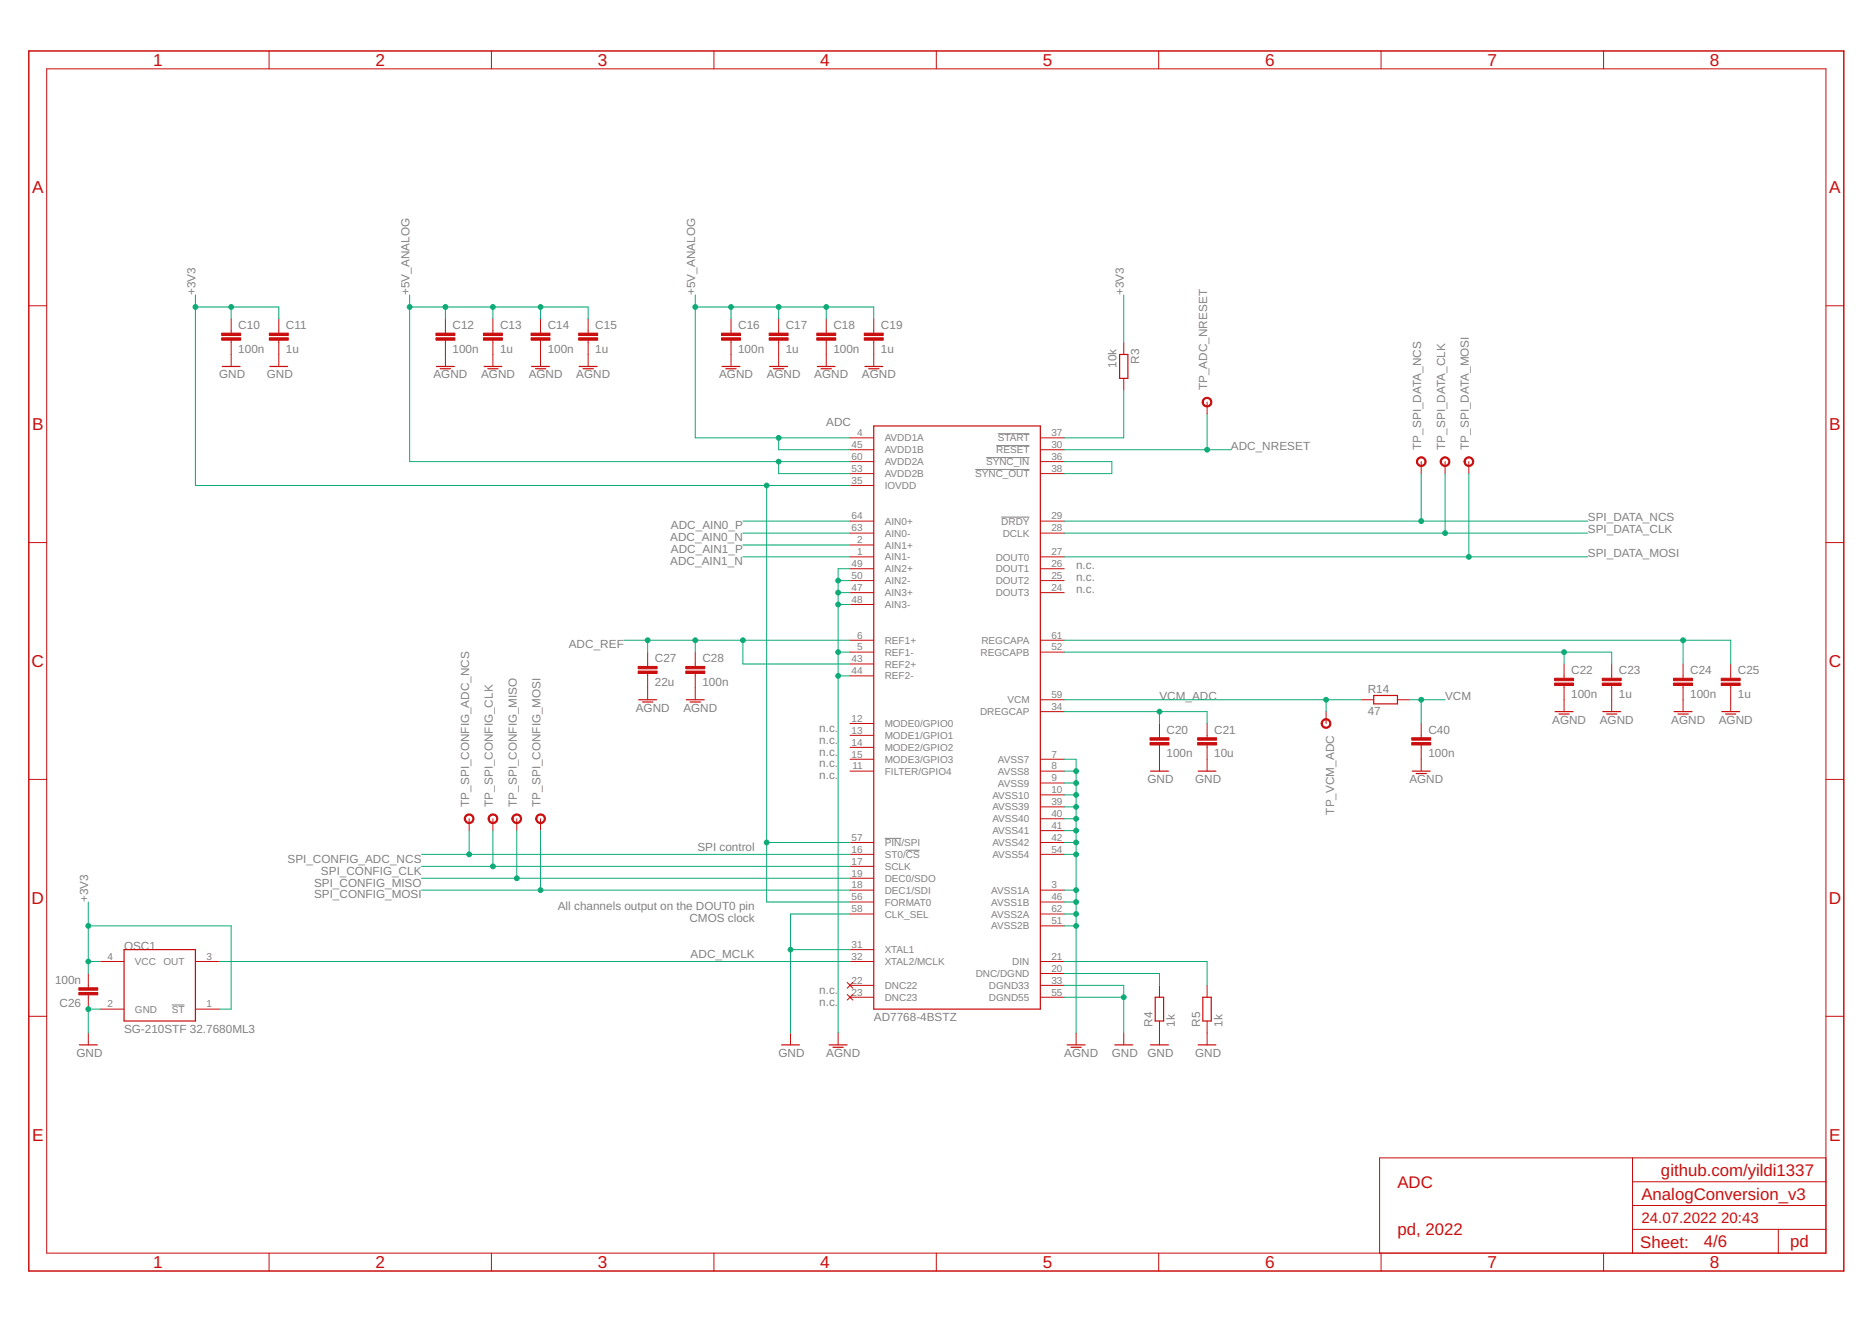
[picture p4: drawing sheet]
<svg xmlns="http://www.w3.org/2000/svg" width="297mm" height="210mm" viewBox="0 0 297 210" stroke-linecap="round" stroke-linejoin="round" font-family="sans-serif">
<path d="M154.7 74.5h8.6M156.5 72.6h6.8M158.1 70.7h5.2M158.3 68.8h5M158.9 82h4.4M140.4 133h2.6M143.7 134.9h2.2M27.3 159.4h2" fill="none" stroke="#808080" stroke-width=".16"/>
<g fill="none" stroke="#c90d0c" stroke-width=".16">
<path d="M7.4 10.9h282.3v187.9h-282.3zM42.7 8.1v2.8M78 8.1v2.8M113.3 8.1v2.8M148.6 8.1v2.8M183.9 8.1v2.8M219.1 8.1v2.8M254.4 8.1v2.8M4.6 48.5h2.8M36.7 50.6v2.3M36.7 54v4.1M44.2 50.6v2.3"/>
<path d="M44.2 54v4.1M70.7 50.6v2.3M70.7 54v4.1M78.2 50.6v2.3M78.2 54v4.1M85.8 50.6v2.3M85.8 54v4.1M93.3 50.6v2.3M93.3 54v4.1M116 50.6v2.3M116 54v4.1M123.5 50.6v2.3"/>
<path d="M123.5 54v4.1M131.1 50.6v2.3M131.1 54v4.1M138.6 50.6v2.3M138.6 54v4.1M178.3 54.4v1.8M289.7 48.5h2.9M134.9 69.5h3.7M134.9 71.4h3.7M134.9 73.2h3.7M134.9 75.1h3.7M134.9 77h3.7"/>
<path d="M165.1 69.5h3.8M165.1 71.4h3.8M165.1 73.2h3.8M165.1 75.1h3.8M178.3 60v1.9M191.5 63.8v1.9M225.5 73.2v1.9M229.3 73.2v1.9M233.1 73.2v1.9M4.6 86.1h2.8M134.9 82.7h3.7M134.9 84.6h3.7"/>
<path d="M134.9 86.5h3.7M134.9 88.3h3.7M134.9 90.2h3.7M134.9 92.1h3.7M134.9 94h3.7M134.9 95.9h3.7M165.1 82.7h3.8M165.1 84.6h3.8M165.1 88.3h3.8M165.1 90.2h3.8M165.1 92.1h3.8M165.1 94h3.8"/>
<path d="M289.7 86.1h2.9M102.8 103.5v2.2M102.8 106.8v4.2M110.3 103.5v2.2M110.3 106.8v4.2M134.9 101.6h3.7M134.9 103.5h3.7M134.9 114.8h3.7M134.9 116.7h3.7M134.9 118.6h3.7M134.9 105.3h3.7M134.9 107.2h3.7"/>
<path d="M165.1 101.6h3.8M165.1 103.5h3.8M165.1 112.9h3.8M165.1 111h3.8M184 114.8v2.3M184 118.2v4.1M191.5 114.8v2.3M191.5 118.2v4.1M210.4 112.9v1.9M216.1 111h1.9M221.7 111h1.9M225.5 114.8v2.3"/>
<path d="M225.5 118.2v4.1M248.2 105.3v2.3M248.2 108.8v4.1M255.7 105.3v2.3M255.7 108.8v4.1M267.1 105.3v2.3M267.1 108.8v4.1M274.6 105.3v2.3M274.6 108.8v4.1M4.6 123.7h2.8M74.4 129.9v1.9M78.2 129.9v1.9"/>
<path d="M82 129.9v1.9M85.8 129.9v1.9M134.9 120.5h3.7M134.9 135.6h3.7M134.9 137.5h3.7M134.9 139.3h3.7M134.9 133.7h3.7M134.9 122.3h3.7M165.1 120.5h3.8M165.1 135.6h3.8M165.1 133.7h3.8M165.1 122.3h3.8"/>
<path d="M165.1 124.2h3.8M165.1 126.1h3.8M165.1 128h3.8M165.1 129.9h3.8M165.1 131.8h3.8M289.7 123.7h2.9M14 154.5v2.2M14 157.8v2.3M15.9 152.5h3.8M31 152.5h3.8M134.4 155.9l.9 .9M134.4 157.8l.9 .9"/>
<path d="M134.9 152.5h3.7M134.9 141.2h3.7M134.9 145h3.7M134.9 150.7h3.7M134.9 143.1h3.7M134.9 156.3h3.7M134.9 158.2h3.7M135.3 155.9l-.9 .9M135.3 157.8l-.9 .9M165.1 152.5h3.8M165.1 141.2h3.8M165.1 145h3.8"/>
<path d="M165.1 143.1h3.8M165.1 146.9h3.8M165.1 156.3h3.8M165.1 154.5h3.8M165.1 158.2h3.8M184 156.3v1.9M191.5 156.3v1.9M4.6 161.2h2.8M14 163.9v1.9M15.9 160.1h3.8M31 160.1h3.8M125.4 163.9v1.9"/>
<path d="M133 163.9v1.9M170.8 163.9v1.9M178.3 163.9v1.9M184 162v3.8M191.5 162v3.8M289.7 161.2h2.9M42.7 198.8v2.9M78 198.8v2.9M113.3 198.8v2.9M148.6 198.8v2.9M183.9 198.8v2.9M219.1 198.8v2.9"/>
<path d="M254.4 198.8v2.9M259 195.1h30.7M259 183.7v15.1M259 191.3h30.7M259 187.5h30.7M282.2 195.1v3.7M289.7 183.7h-70.8v15.1"/>
</g>
<path d="M4.6 8.1h288v193.6h-288z" fill="none" stroke="#c90d0c" stroke-width=".23"/>
<g fill="none" stroke="#c90d0c" stroke-width=".19">
<path d="M35.3 58.1h2.8M42.8 58.1h2.8M69.3 58.1h2.8M69.8 58.5h1.7M76.8 58.1h2.8M77.4 58.5h1.6M84.3 58.1h2.9M85 58.5h1.6M91.9 58.1h2.8M92.5 58.5h1.6M114.6 58.1h2.8M115.2 58.5h1.6"/>
<path d="M122.1 58.1h2.9M122.7 58.5h1.7M129.7 58.1h2.8M130.3 58.5h1.6M137.2 58.1h2.9M137.8 58.5h1.7M177.7 56.2h1.3v3.8h-1.3zM138.6 67.6h26.5v92.5h-26.5zM101.3 111h2.9M102 111.4h1.6M108.9 111h2.8M109.5 111.4h1.6"/>
<path d="M218 110.3h3.7v1.4h-3.7zM246.8 112.9h2.8M247.4 113.3h1.6M254.3 112.9h2.9M254.9 113.3h1.6M265.6 112.9h2.9M266.3 113.3h1.6M273.2 112.9h2.8M273.8 113.3h1.6M182.6 122.3h2.8M190.1 122.3h2.8M224.1 122.3h2.8"/>
<path d="M224.7 122.7h1.6M19.7 150.7h11.3v11.3h-11.3zM183.3 158.2h1.3v3.8h-1.3zM190.9 158.2h1.3v3.8h-1.3zM12.6 165.8h2.8M124 165.8h2.9M131.6 165.8h2.8M132.2 166.2h1.6M169.3 165.8h2.9M169.9 166.2h1.7M176.9 165.8h2.8M182.6 165.8h2.8"/>
<path d="M190.1 165.8h2.8"/>
</g>
<g fill="#c90d0c" stroke="#c90d0c" stroke-width=".16">
<path d="M12.5 156.7h3v.4h-3z"/>
<path d="M12.5 157.5h3v.3h-3z"/>
<path d="M35.2 53.6h3v.4h-3z"/>
<path d="M35.2 52.9h3v.3h-3z"/>
<path d="M42.7 53.6h3v.4h-3z"/>
<path d="M42.7 52.9h3v.3h-3z"/>
<path d="M114.5 53.6h3v.4h-3z"/>
<path d="M114.5 52.9h3v.3h-3z"/>
<path d="M122 53.6h3.1v.4h-3.1z"/>
<path d="M122 52.9h3.1v.3h-3.1z"/>
<path d="M129.6 53.6h3v.4h-3z"/>
<path d="M129.6 52.9h3v.3h-3z"/>
<path d="M137.1 53.6h3v.4h-3z"/>
<path d="M137.1 52.9h3v.3h-3z"/>
<path d="M69.2 53.6h3v.4h-3z"/>
<path d="M69.2 52.9h3v.3h-3z"/>
<path d="M76.7 53.6h3v.4h-3z"/>
<path d="M76.7 52.9h3v.3h-3z"/>
<path d="M84.3 53.6h3v.4h-3z"/>
<path d="M84.3 52.9h3v.3h-3z"/>
<path d="M91.8 53.6h3v.4h-3z"/>
<path d="M91.8 52.9h3v.3h-3z"/>
<path d="M182.5 117.8h3v.4h-3z"/>
<path d="M182.5 117.1h3v.3h-3z"/>
<path d="M190 117.8h3v.4h-3z"/>
<path d="M190 117.1h3v.3h-3z"/>
<path d="M246.7 108.4h3v.4h-3z"/>
<path d="M246.7 107.6h3v.4h-3z"/>
<path d="M254.2 108.4h3v.4h-3z"/>
<path d="M254.2 107.6h3v.4h-3z"/>
<path d="M265.6 108.4h3v.4h-3z"/>
<path d="M265.6 107.6h3v.4h-3z"/>
<path d="M273.1 108.4h3v.4h-3z"/>
<path d="M273.1 107.6h3v.4h-3z"/>
<path d="M101.3 106.5h3v.3h-3z"/>
<path d="M101.3 105.7h3v.4h-3z"/>
<path d="M108.8 106.5h3v.3h-3z"/>
<path d="M108.8 105.7h3v.4h-3z"/>
<path d="M224 117.8h3v.4h-3z"/>
<path d="M224 117.1h3v.3h-3z"/>
</g>
<g fill="#c90d0c" stroke="#c90d0c" stroke-width=".16">
<path d="M224.9 72.7a.78 .78 0 0 1 1.3 .1 .78 .78 0 0 1-.4 1.2 .78 .78 0 0 1-1.1-.8h.2a.59 .59 0 0 1 .9-.4 .59 .59 0 0 1 .1 .9 .59 .59 0 0 1-.9-.3l-.1-.2h-.2z" fill-rule="evenodd"/>
<path d="M228.7 72.7a.77 .77 0 0 1 1.2 .1 .77 .77 0 0 1-.4 1.2 .77 .77 0 0 1-1-.8h.2a.59 .59 0 0 1 .8-.5 .59 .59 0 0 1 .2 .9 .59 .59 0 0 1-1-.2v-.2h-.2z" fill-rule="evenodd"/>
<path d="M232.5 72.7a.78 .78 0 0 1 1.2 .1 .78 .78 0 0 1-.4 1.2 .78 .78 0 0 1-1-.8h.2a.59 .59 0 0 1 .9-.4 .59 .59 0 0 1 .1 .9 .59 .59 0 0 1-1-.3v-.2h-.2z" fill-rule="evenodd"/>
<path d="M73.9 129.4a.77 .77 0 0 1 1.2 .1 .77 .77 0 0 1-.5 1.1 .77 .77 0 0 1-.9-.7h.2a.59 .59 0 0 1 .7-.6 .59 .59 0 0 1 .3 1 .59 .59 0 0 1-1-.2v-.2h-.2z" fill-rule="evenodd"/>
<path d="M77.6 129.4a.78 .78 0 0 1 1.3 0 .78 .78 0 0 1-.4 1.2 .78 .78 0 0 1-1.1-.7h.2a.6 .6 0 0 1 .9-.5 .6 .6 0 0 1 .1 1 .6 .6 0 0 1-.9-.3l-.1-.2h-.2z" fill-rule="evenodd"/>
<path d="M81.4 129.4a.77 .77 0 0 1 1.2 .1 .77 .77 0 0 1-.4 1.1 .77 .77 0 0 1-1-.7h.2a.59 .59 0 0 1 .8-.6 .59 .59 0 0 1 .2 1 .59 .59 0 0 1-1-.2v-.2h-.2z" fill-rule="evenodd"/>
<path d="M85.2 129.4a.78 .78 0 0 1 1.2 0 .78 .78 0 0 1-.4 1.2 .78 .78 0 0 1-1-.7h.2a.59 .59 0 0 1 .8-.5 .59 .59 0 0 1 .2 1 .59 .59 0 0 1-1-.3v-.2h-.2z" fill-rule="evenodd"/>
<path d="M190.9 63.3a.78 .78 0 0 1 1.3 .1 .78 .78 0 0 1-.4 1.1 .78 .78 0 0 1-1-.7h.1a.6 .6 0 0 1 .9-.5 .6 .6 0 0 1 .1 1 .6 .6 0 0 1-.9-.3l-.1-.2h-.1z" fill-rule="evenodd"/>
<path d="M209.8 114.3a.77 .77 0 0 1 1.3 .1 .77 .77 0 0 1-.5 1.2 .77 .77 0 0 1-1-.8h.2a.59 .59 0 0 1 .8-.6 .59 .59 0 0 1 .2 1 .59 .59 0 0 1-.9-.2l-.1-.2h-.2z" fill-rule="evenodd"/>
</g>
<g fill="none" stroke="#0dab76" stroke-width=".16">
<path d="M31 46.8v30.2h103.9M31 48.7h13.2v1.9M36.7 48.7v1.9M65 48.7h28.3v1.9M65 46.8v26.4h69.9M70.7 48.7v1.9M78.2 48.7v1.9M85.8 48.7v1.9M110.3 48.7h28.3v1.9M110.3 46.8v22.7h24.6M116 48.7v1.9M123.5 48.7v1.9"/>
<path d="M131.1 48.7v1.9M178.3 46.8v7.6M121.6 77v66.1h13.3M123.5 69.5v1.9h11.4M123.5 73.2v1.9h11.4M168.9 71.4h26.4M168.9 73.2h7.5v1.9h-7.5M178.3 61.9v7.6h-9.4M191.5 65.7v5.7M225.5 75.1v7.6M229.3 75.1v9.5M233.1 75.1v13.2"/>
<path d="M117.9 82.7h17M117.9 84.6h17M117.9 86.5h17M117.9 88.3h17M133 95.9h1.9M133 94h1.9M133 92.1h1.9M134.9 90.2h-1.9v73.7M168.9 82.7h83M168.9 84.6h83M168.9 88.3h83M99 101.6h35.9"/>
<path d="M102.8 101.6v1.9M110.3 101.6v1.9M117.9 101.6v3.7h17M133 103.5h1.9M133 107.2h1.9M168.9 112.9h22.6v1.9M168.9 103.5h86.8v1.8M168.9 101.6h105.7v3.7M168.9 111h47.2M184 112.9v1.9M210.4 111v1.9M223.6 111h5.7"/>
<path d="M225.5 111v3.8M248.2 103.5v1.8M267.1 101.6v3.7M66.9 135.6h68M66.9 137.5h68M66.9 139.3h68M74.4 131.8v3.8M78.2 131.8v5.7M82 131.8v7.5M85.8 131.8v9.4M121.6 133.7h13.3M168.9 133.7h1.9"/>
<path d="M168.9 135.6h1.9M168.9 120.5h1.9v43.4M168.9 131.8h1.9M168.9 129.9h1.9M168.9 128h1.9M168.9 126.1h1.9M168.9 124.2h1.9M168.9 122.3h1.9M14 152.5h1.9M14 146.9h22.7v13.2h-1.9M14 143.1v11.4M34.8 152.5h100.1"/>
<path d="M66.9 141.2h68M125.4 150.7h9.5M134.9 145h-9.5v18.9M168.9 152.5h22.6v3.8M168.9 145h1.9M168.9 156.3h9.4v7.6M168.9 158.2h9.4M168.9 146.9h1.9M168.9 143.1h1.9M168.9 154.5h15.1v1.8M168.9 141.2h1.9M15.9 160.1h-1.9v3.8"/>
</g>
<g fill="#0dab76" stroke="#0dab76" stroke-width=".16">
<circle cx="14" cy="160.1" r=".38"/>
<circle cx="125.4" cy="150.7" r=".38"/>
<circle cx="178.3" cy="158.2" r=".38"/>
<circle cx="14" cy="146.9" r=".38"/>
<circle cx="14" cy="152.5" r=".38"/>
<circle cx="121.6" cy="77" r=".38"/>
<circle cx="121.6" cy="133.7" r=".38"/>
<circle cx="31" cy="48.7" r=".38"/>
<circle cx="36.7" cy="48.7" r=".38"/>
<circle cx="229.3" cy="84.6" r=".38"/>
<circle cx="233.1" cy="88.3" r=".38"/>
<circle cx="225.5" cy="82.7" r=".38"/>
<circle cx="123.5" cy="69.5" r=".38"/>
<circle cx="110.3" cy="48.7" r=".38"/>
<circle cx="116" cy="48.7" r=".38"/>
<circle cx="123.5" cy="48.7" r=".38"/>
<circle cx="131.1" cy="48.7" r=".38"/>
<circle cx="123.5" cy="73.2" r=".38"/>
<circle cx="65" cy="48.7" r=".38"/>
<circle cx="85.8" cy="48.7" r=".38"/>
<circle cx="78.2" cy="48.7" r=".38"/>
<circle cx="70.7" cy="48.7" r=".38"/>
<circle cx="74.4" cy="135.6" r=".38"/>
<circle cx="78.2" cy="137.5" r=".38"/>
<circle cx="82" cy="139.3" r=".38"/>
<circle cx="85.8" cy="141.2" r=".38"/>
<circle cx="191.5" cy="71.4" r=".38"/>
<circle cx="184" cy="112.9" r=".38"/>
<circle cx="248.2" cy="103.5" r=".38"/>
<circle cx="267.1" cy="101.6" r=".38"/>
<circle cx="117.9" cy="101.6" r=".38"/>
<circle cx="102.8" cy="101.6" r=".38"/>
<circle cx="110.3" cy="101.6" r=".38"/>
<circle cx="210.4" cy="111" r=".38"/>
<circle cx="225.5" cy="111" r=".38"/>
<circle cx="170.8" cy="141.2" r=".38"/>
<circle cx="170.8" cy="135.6" r=".38"/>
<circle cx="170.8" cy="133.7" r=".38"/>
<circle cx="170.8" cy="131.8" r=".38"/>
<circle cx="170.8" cy="129.9" r=".38"/>
<circle cx="170.8" cy="128" r=".38"/>
<circle cx="170.8" cy="126.1" r=".38"/>
<circle cx="170.8" cy="124.2" r=".38"/>
<circle cx="170.8" cy="122.3" r=".38"/>
<circle cx="170.8" cy="143.1" r=".38"/>
<circle cx="170.8" cy="146.9" r=".38"/>
<circle cx="170.8" cy="145" r=".38"/>
<circle cx="133" cy="107.2" r=".38"/>
<circle cx="133" cy="103.5" r=".38"/>
<circle cx="133" cy="95.9" r=".38"/>
<circle cx="133" cy="94" r=".38"/>
<circle cx="133" cy="92.1" r=".38"/>
</g>
<g font-size="2.7" fill="#c90d0c">
<text x="24.3" y="10.5">1</text>
<text x="59.6" y="10.5">2</text>
<text x="94.9" y="10.5">3</text>
<text x="130.2" y="10.5">4</text>
<text x="165.4" y="10.5">5</text>
<text x="200.7" y="10.5">6</text>
<text x="236" y="10.5">7</text>
<text x="271.3" y="10.5">8</text>
<text x="5.1" y="30.7">A</text>
<text x="290.2" y="30.7">A</text>
<text x="5.1" y="68.3">B</text>
<text x="290.2" y="68.3">B</text>
<text x="5" y="105.8">C</text>
<text x="290.2" y="105.8">C</text>
<text x="5" y="143.4">D</text>
<text x="290.2" y="143.4">D</text>
<text x="5.1" y="181">E</text>
<text x="290.2" y="181">E</text>
<text x="221.7" y="188.4">ADC</text>
<text x="260.5" y="190.3">AnalogConversion_v3</text>
<text x="263.6" y="186.5">github.com/yildi1337</text>
<text x="221.7" y="196">pd, 2022</text>
<text x="260.3" y="198">Sheet:</text>
<text x="270.4" y="197.9">4/6</text>
<text x="284.1" y="197.9">pd</text>
<text x="24.3" y="201.2">1</text>
<text x="59.6" y="201.2">2</text>
<text x="94.9" y="201.2">3</text>
<text x="130.2" y="201.2">4</text>
<text x="165.4" y="201.2">5</text>
<text x="200.7" y="201.2">6</text>
<text x="236" y="201.2">7</text>
<text x="271.3" y="201.2">8</text>
</g>
<g font-size="2.4" fill="#c90d0c">
<text x="260.5" y="194.1">24.07.2022</text>
<text x="273.1" y="194.1">20:43</text>
</g>
<g font-size="1.9" fill="#808080">
<text x="31" y="46.8" transform="rotate(-90 31 46.8)">+3V3</text>
<text x="65" y="46.8" transform="rotate(-90 65 46.8)">+5V_ANALOG</text>
<text x="110.3" y="46.8" transform="rotate(-90 110.3 46.8)">+5V_ANALOG</text>
<text x="178.3" y="46.8" transform="rotate(-90 178.3 46.8)">+3V3</text>
<text x="37.8" y="52.2">C10</text>
<text x="45.4" y="52.2">C11</text>
<text x="71.8" y="52.2">C12</text>
<text x="79.4" y="52.2">C13</text>
<text x="86.9" y="52.2">C14</text>
<text x="94.5" y="52.2">C15</text>
<text x="117.1" y="52.2">C16</text>
<text x="124.7" y="52.2">C17</text>
<text x="132.2" y="52.2">C18</text>
<text x="139.8" y="52.2">C19</text>
<text x="37.8" y="56">100n</text>
<text x="45.4" y="56">1u</text>
<text x="71.8" y="56">100n</text>
<text x="79.4" y="56">1u</text>
<text x="86.9" y="56">100n</text>
<text x="94.5" y="56">1u</text>
<text x="117.1" y="56">100n</text>
<text x="124.7" y="56">1u</text>
<text x="132.2" y="56">100n</text>
<text x="139.8" y="56">1u</text>
<text x="177.2" y="58.3" transform="rotate(-90 177.2 58.3)">10k</text>
<text x="180.7" y="57.7" transform="rotate(-90 180.7 57.7)">R3</text>
<text x="34.8" y="60">GND</text>
<text x="42.3" y="60">GND</text>
<text x="68.8" y="60">AGND</text>
<text x="76.3" y="60">AGND</text>
<text x="83.9" y="60">AGND</text>
<text x="91.4" y="60">AGND</text>
<text x="114.1" y="60">AGND</text>
<text x="121.7" y="60">AGND</text>
<text x="129.2" y="60">AGND</text>
<text x="136.8" y="60">AGND</text>
<text x="191.5" y="61.9" transform="rotate(-90 191.5 61.9)">TP_ADC_NRESET</text>
<text x="131.1" y="67.6">ADC</text>
<text x="195.3" y="71.4">ADC_NRESET</text>
<text x="225.5" y="71.4" transform="rotate(-90 225.5 71.4)">TP_SPI_DATA_NCS</text>
<text x="229.3" y="71.4" transform="rotate(-90 229.3 71.4)">TP_SPI_DATA_CLK</text>
<text x="233.1" y="71.4" transform="rotate(-90 233.1 71.4)">TP_SPI_DATA_MOSI</text>
<text x="106.4" y="84">ADC_AIN0_P</text>
<text x="252" y="82.7">SPI_DATA_NCS</text>
<text x="106.3" y="85.9">ADC_AIN0_N</text>
<text x="106.3" y="89.7">ADC_AIN1_N</text>
<text x="106.4" y="87.8">ADC_AIN1_P</text>
<text x="252" y="84.6">SPI_DATA_CLK</text>
<text x="252" y="88.4">SPI_DATA_MOSI</text>
<text x="170.8" y="90.2">n.c.</text>
<text x="170.8" y="92.1">n.c.</text>
<text x="170.8" y="94">n.c.</text>
<text x="90.3" y="102.9">ADC_REF</text>
<text x="103.9" y="105.1">C27</text>
<text x="111.5" y="105.1">C28</text>
<text x="249.3" y="107">C22</text>
<text x="256.9" y="107">C23</text>
<text x="268.2" y="107">C24</text>
<text x="275.8" y="107">C25</text>
<text x="100.9" y="112.9">AGND</text>
<text x="103.9" y="108.8">22u</text>
<text x="108.4" y="112.9">AGND</text>
<text x="111.5" y="108.8">100n</text>
<text x="184" y="111">VCM_ADC</text>
<text x="217" y="113.5">47</text>
<text x="217" y="109.9">R14</text>
<text x="229.3" y="111">VCM</text>
<text x="249.3" y="110.7">100n</text>
<text x="256.9" y="110.7">1u</text>
<text x="268.2" y="110.7">100n</text>
<text x="275.8" y="110.7">1u</text>
<text x="130" y="119.9">n.c.</text>
<text x="130" y="118">n.c.</text>
<text x="130" y="116.1">n.c.</text>
<text x="185.1" y="116.4">C20</text>
<text x="192.7" y="116.4">C21</text>
<text x="226.7" y="116.4">C40</text>
<text x="246.3" y="114.8">AGND</text>
<text x="253.8" y="114.8">AGND</text>
<text x="265.2" y="114.8">AGND</text>
<text x="272.7" y="114.8">AGND</text>
<text x="130" y="123.7">n.c.</text>
<text x="130" y="121.8">n.c.</text>
<text x="182.1" y="124.2">GND</text>
<text x="185.1" y="120.2">100n</text>
<text x="189.6" y="124.2">GND</text>
<text x="192.7" y="120.2">10u</text>
<text x="223.6" y="124.2">AGND</text>
<text x="226.7" y="120.2">100n</text>
<text x="74.4" y="128" transform="rotate(-90 74.4 128)">TP_SPI_CONFIG_ADC_NCS</text>
<text x="78.2" y="128" transform="rotate(-90 78.2 128)">TP_SPI_CONFIG_CLK</text>
<text x="82" y="128" transform="rotate(-90 82 128)">TP_SPI_CONFIG_MISO</text>
<text x="85.8" y="128" transform="rotate(-90 85.8 128)">TP_SPI_CONFIG_MOSI</text>
<text x="211.7" y="129.2" transform="rotate(-90 211.7 129.2)">TP_VCM_ADC</text>
<text x="45.6" y="136.9">SPI_CONFIG_ADC_NCS</text>
<text x="110.7" y="135">SPI control</text>
<text x="14" y="143.1" transform="rotate(-90 14 143.1)">+3V3</text>
<text x="49.8" y="140.6">SPI_CONFIG_MISO</text>
<text x="49.8" y="142.5">SPI_CONFIG_MOSI</text>
<text x="50.9" y="138.8">SPI_CONFIG_CLK</text>
<text x="88.5" y="144.4">All channels output on the DOUT0 pin</text>
<text x="109.4" y="146.3">CMOS clock</text>
<text x="19.7" y="150.7">OSC1</text>
<text x="109.6" y="152">ADC_MCLK</text>
<text x="8.7" y="156">100n</text>
<text x="9.5" y="159.8">C26</text>
<text x="130" y="157.6">n.c.</text>
<text x="130" y="159.5">n.c.</text>
<text x="138.7" y="162">AD7768-4BSTZ</text>
<text x="12.1" y="167.7">GND</text>
<text x="19.7" y="163.9">SG-210STF 32.7680ML3</text>
<text x="123.5" y="167.7">GND</text>
<text x="131.1" y="167.7">AGND</text>
<text x="168.9" y="167.7">AGND</text>
<text x="176.4" y="167.7">GND</text>
<text x="182.1" y="167.7">GND</text>
<text x="182.9" y="162.9" transform="rotate(-90 182.9 162.9)">R4</text>
<text x="186.4" y="162.9" transform="rotate(-90 186.4 162.9)">1k</text>
<text x="189.6" y="167.7">GND</text>
<text x="190.4" y="162.9" transform="rotate(-90 190.4 162.9)">R5</text>
<text x="194" y="162.9" transform="rotate(-90 194 162.9)">1k</text>
</g>
<g font-size="1.6" fill="#808080">
<text x="135.1" y="71.1">45</text>
<text x="136" y="69.2">4</text>
<text x="140.4" y="70">AVDD1A</text>
<text x="140.4" y="71.9">AVDD1B</text>
<text x="158.1" y="71.9">RESET</text>
<text x="158.3" y="70">START</text>
<text x="166.8" y="71.1">30</text>
<text x="166.8" y="69.2">37</text>
<text x="135.1" y="73">60</text>
<text x="135.1" y="74.9">53</text>
<text x="135.1" y="76.8">35</text>
<text x="140.4" y="73.8">AVDD2A</text>
<text x="140.4" y="75.7">AVDD2B</text>
<text x="140.4" y="77.6">IOVDD</text>
<text x="154.8" y="75.7">SYNC_OUT</text>
<text x="156.5" y="73.8">SYNC_IN</text>
<text x="166.8" y="73">36</text>
<text x="166.8" y="74.9">38</text>
<text x="135.1" y="82.4">64</text>
<text x="140.4" y="83.3">AIN0+</text>
<text x="158.9" y="83.3">DRDY</text>
<text x="166.8" y="82.4">29</text>
<text x="135.1" y="84.3">63</text>
<text x="135.1" y="90">49</text>
<text x="136" y="86.2">2</text>
<text x="136" y="88.1">1</text>
<text x="140.4" y="85.1">AIN0-</text>
<text x="140.4" y="87">AIN1+</text>
<text x="140.4" y="88.9">AIN1-</text>
<text x="158" y="88.9">DOUT0</text>
<text x="159.1" y="85.2">DCLK</text>
<text x="166.8" y="84.3">28</text>
<text x="166.8" y="88.1">27</text>
<text x="166.8" y="90">26</text>
<text x="135.1" y="91.9">50</text>
<text x="135.1" y="93.8">47</text>
<text x="135.1" y="95.6">48</text>
<text x="140.4" y="90.8">AIN2+</text>
<text x="140.4" y="92.7">AIN2-</text>
<text x="140.4" y="94.6">AIN3+</text>
<text x="158" y="90.8">DOUT1</text>
<text x="158" y="92.7">DOUT2</text>
<text x="158" y="94.6">DOUT3</text>
<text x="166.8" y="91.9">25</text>
<text x="166.8" y="93.8">24</text>
<text x="136" y="101.3">6</text>
<text x="140.4" y="96.5">AIN3-</text>
<text x="166.8" y="101.3">61</text>
<text x="135.1" y="105.1">43</text>
<text x="135.1" y="107">44</text>
<text x="136" y="103.2">5</text>
<text x="140.4" y="102.1">REF1+</text>
<text x="140.4" y="104">REF1-</text>
<text x="140.4" y="105.9">REF2+</text>
<text x="140.4" y="107.8">REF2-</text>
<text x="155.6" y="104">REGCAPB</text>
<text x="155.7" y="102.1">REGCAPA</text>
<text x="166.8" y="103.2">52</text>
<text x="155.5" y="113.5">DREGCAP</text>
<text x="159.9" y="111.6">VCM</text>
<text x="166.8" y="112.6">34</text>
<text x="166.8" y="110.7">59</text>
<text x="135.1" y="114.5">12</text>
<text x="135.1" y="116.4">13</text>
<text x="135.1" y="118.3">14</text>
<text x="140.4" y="115.4">MODE0/GPIO0</text>
<text x="140.4" y="117.2">MODE1/GPIO1</text>
<text x="140.4" y="119.1">MODE2/GPIO2</text>
<text x="135.1" y="120.2">15</text>
<text x="135.3" y="122.1">11</text>
<text x="140.4" y="121">MODE3/GPIO3</text>
<text x="140.4" y="122.9">FILTER/GPIO4</text>
<text x="158.4" y="121">AVSS7</text>
<text x="158.4" y="122.9">AVSS8</text>
<text x="158.4" y="124.8">AVSS9</text>
<text x="166.8" y="120.2">7</text>
<text x="166.8" y="122.1">8</text>
<text x="166.8" y="124">9</text>
<text x="166.8" y="125.9">10</text>
<text x="157.5" y="126.7">AVSS10</text>
<text x="157.5" y="128.6">AVSS39</text>
<text x="157.5" y="130.5">AVSS40</text>
<text x="166.8" y="127.7">39</text>
<text x="166.8" y="129.6">40</text>
<text x="166.8" y="131.5">41</text>
<text x="135.1" y="135.3">16</text>
<text x="135.1" y="137.2">17</text>
<text x="135.1" y="133.4">57</text>
<text x="140.4" y="136.1">ST0/CS</text>
<text x="140.4" y="134.2">PIN/SPI</text>
<text x="157.5" y="132.4">AVSS41</text>
<text x="157.5" y="134.2">AVSS42</text>
<text x="157.5" y="136.1">AVSS54</text>
<text x="166.8" y="133.4">42</text>
<text x="166.8" y="135.3">54</text>
<text x="135.1" y="139.1">19</text>
<text x="135.1" y="141">18</text>
<text x="135.1" y="142.9">56</text>
<text x="140.4" y="138">SCLK</text>
<text x="140.4" y="139.9">DEC0/SDO</text>
<text x="140.4" y="141.8">DEC1/SDI</text>
<text x="140.4" y="143.7">FORMAT0</text>
<text x="157.3" y="141.8">AVSS1A</text>
<text x="157.3" y="143.7">AVSS1B</text>
<text x="166.8" y="141">3</text>
<text x="166.8" y="142.9">46</text>
<text x="135.1" y="144.7">58</text>
<text x="140.4" y="145.6">CLK_SEL</text>
<text x="157.3" y="145.6">AVSS2A</text>
<text x="157.3" y="147.5">AVSS2B</text>
<text x="166.8" y="144.7">62</text>
<text x="166.8" y="146.6">51</text>
<text x="17.1" y="152.3">4</text>
<text x="21.4" y="153.1">VCC</text>
<text x="25.9" y="153.1">OUT</text>
<text x="32.7" y="152.3">3</text>
<text x="135.1" y="150.4">31</text>
<text x="135.1" y="152.3">32</text>
<text x="140.4" y="151.2">XTAL1</text>
<text x="140.4" y="153.1">XTAL2/MCLK</text>
<text x="154.8" y="155">DNC/DGND</text>
<text x="160.6" y="153.1">DIN</text>
<text x="166.8" y="154.2">20</text>
<text x="166.8" y="152.3">21</text>
<text x="17.1" y="159.8">2</text>
<text x="21.4" y="160.7">GND</text>
<text x="27.3" y="160.7">ST</text>
<text x="32.7" y="159.8">1</text>
<text x="135.1" y="156.1">22</text>
<text x="135.1" y="158">23</text>
<text x="140.4" y="156.9">DNC22</text>
<text x="140.4" y="158.8">DNC23</text>
<text x="156.9" y="156.9">DGND33</text>
<text x="156.9" y="158.8">DGND55</text>
<text x="166.8" y="156.1">33</text>
<text x="166.8" y="158">55</text>
</g>
</svg>
